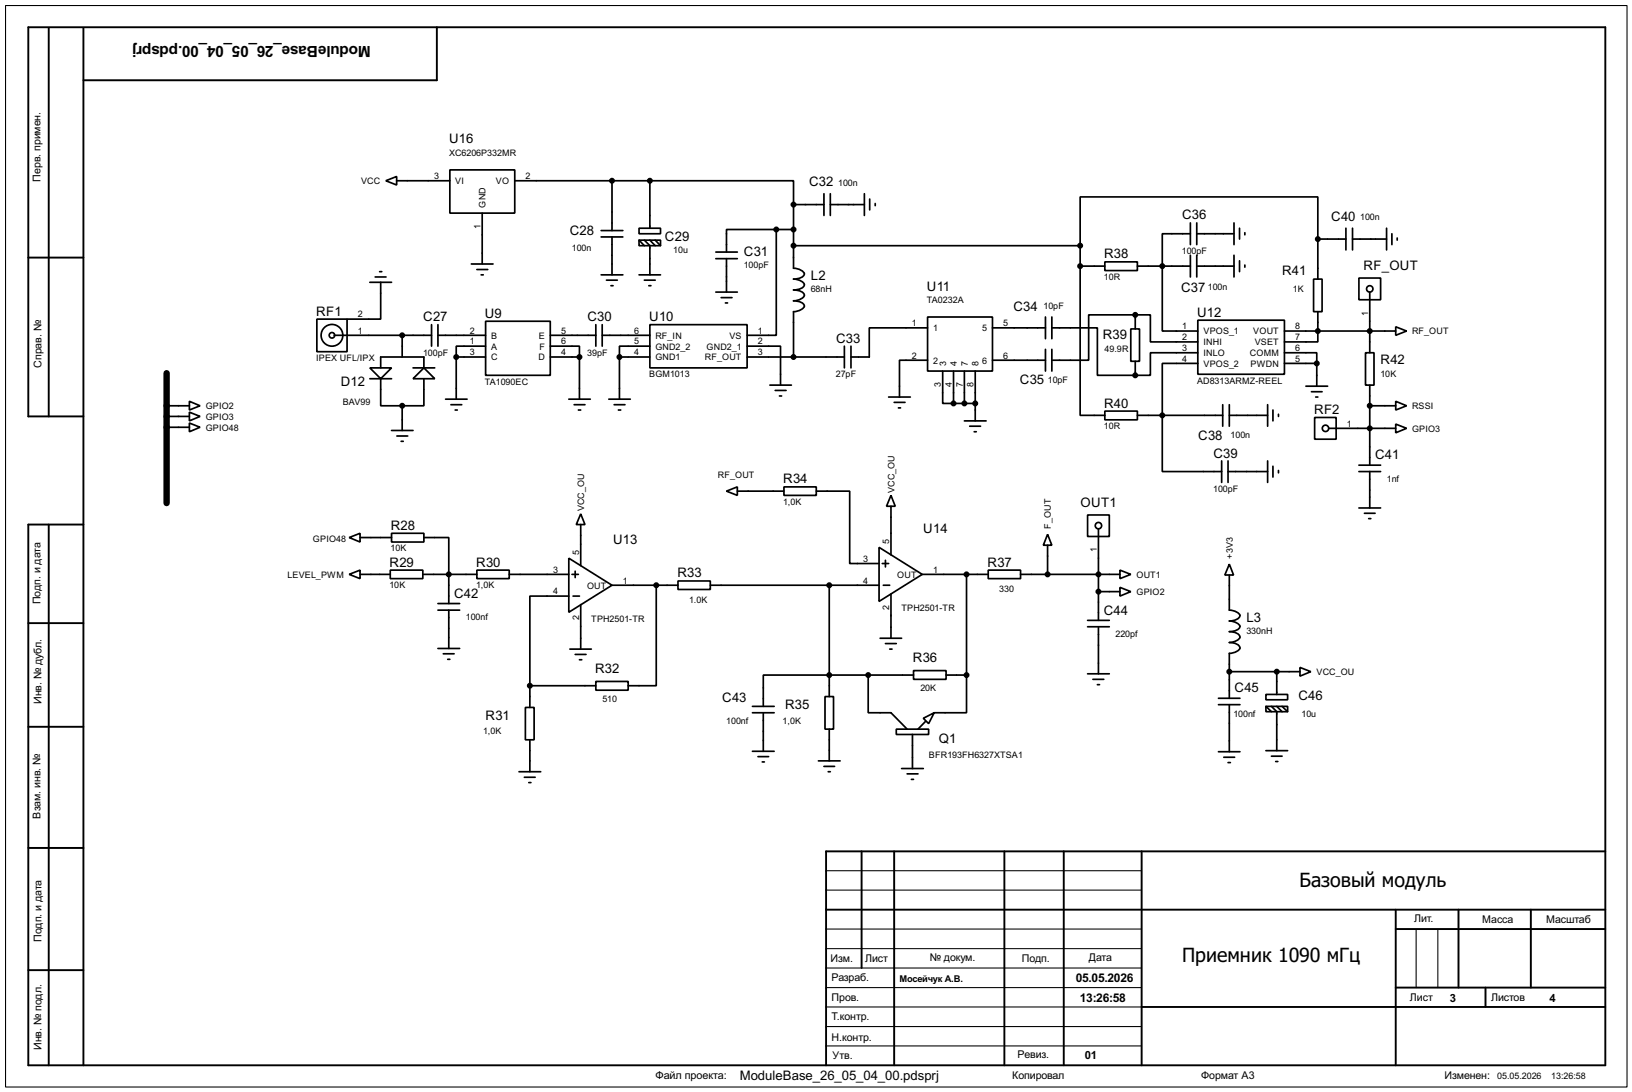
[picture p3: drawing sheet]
<svg xmlns="http://www.w3.org/2000/svg" width="383mm" height="256mm" viewBox="0 0 383 256" stroke-linecap="round" stroke-linejoin="round" font-family="sans-serif">
<path d="M1.3 1.3h381v254h-381zM194.1 218.2h74.2M194.1 209.1h74.2M194.1 204.5h74.2M332.8 218.2v13.8M337.9 218.2v13.8M194.1 222.8h74.2M194.1 232h74.2M194.1 236.5h74.2M194.1 227.4h74.2M194.1 241.1h74.2M194.1 245.7h74.2" fill="none" stroke="#000" stroke-width=".25"/>
<g fill="none" stroke="#000" stroke-width=".45">
<path d="M11.5 6.7v91.1M19.6 6.7v243.5M102.7 6.4v12.5h-83.1M6.7 60.5h12.9M19.6 97.8h-12.9v-91.4h370.5v243.8h-370.5v-127h12.9M11.5 123.2v127M6.7 146.4h12.9M6.7 170.7h12.9M6.7 199.2h12.9M202.5 200v27.4M210.1 200v50.2M236 200v50.2"/>
<path d="M250 200v50.2M268.3 200v50.2M377.2 200h-183.1v50.2M194.1 213.7h183.1M328 213.7v36.5M328 218.2h49.2M342.7 213.7v18.3M359.7 213.7v18.3M6.7 227.9h12.9M268.3 236.5h108.9M328 232h49.2M349.1 232v4.5"/>
</g>
<path d="M39.2 87.7v30.5" fill="none" stroke="#000" stroke-width="1.5"/>
<g fill="none" stroke="#000" stroke-width=".4">
<path d="M105.7 39.9h15.3v10.2h-15.3zM90.7 42.5l2.5-1v2zM93.2 42.5h12.5M113.3 50.1v11.9M121 42.5h31.7M141.3 55.7h5.1M141.3 54.2h5.1M143.8 42.5v11.7M143.8 55.7v8.9M150.2 53.6h5v1.3h-5zM150.2 56.4h5v1.3h-5zM150.2 56.4l1.2 1.3"/>
<path d="M151.4 56.4l1.3 1.3v6.9M152.7 42.5h33.8v5.6M152.7 42.5v11.1M152.7 56.4l1.3 1.3M154 56.4l1.2 1.3M168.2 59.2h5.1M182.4 53.9h-11.7v5.3M182.4 53.9v24.9h-6.8M182.4 53.9h4.1M186.5 48.1v14.9a2.7 2.7 0 0 1 2.5 1.3 2.31 2.31 0 0 1-2.5 1.3 2.61 2.61 0 0 1 2.5 1.3 2.31 2.31 0 0 1-2.5 1.2h.6a2.03 2.03 0 0 1 1.9 1.3 2.61 2.61 0 0 1-2.5 1.3h.6a2.03 2.03 0 0 1 1.9 1.2 2.7 2.7 0 0 1-2.5 1.3v10.7M186.5 57.7h67.3M186.5 48.1h7.1"/>
<path d="M193.6 45.5v5.1M195.1 48.1h8M195.1 45.5v5.1M203.1 45.5v5.1M204.4 46.8v2.5M205.7 47.8v.5M253.8 57.7v4.8M279.7 54.9h-6.6v22.9h8.4M279.7 52.4v5.1M279.7 60v5.1M281.2 54.9h8.8M281.2 52.4v5.1"/>
<path d="M281.2 60v5.1M290 52.4v5.1M290 60v5.1M291.3 53.6v2.6M292.5 54.7v.5M309.7 56.2v-9.9h-55.9v11.4M309.7 56.2v9.4M309.7 56.2h6.6M316.3 53.6v5.1M317.8 56.2h8M317.8 53.6v5.1M325.8 53.6v5.1"/>
<path d="M327.1 54.9v2.6M328.3 55.9v.5M74.5 75h7.1v7.6h-7.1zM78.5 78.8h22.9M86.9 66.3h5.1M88.2 65.1h2.5M89.2 63.8h.5M89.5 66.3v8.7h-7.9M94.5 78.8v5.1M101.4 76.3v5M102.9 78.8h11.2M102.9 76.3v5"/>
<path d="M110.8 62h5.1M112.1 63.3h2.5M113.1 64.6h.5M114.1 75.5h15.2v12.7h-15.2zM129.3 78.8h10.7M140 76.3v5M141.3 64.6h5.1M141.5 78.8h11.2M141.5 76.3v5M142.5 65.8h2.6M143.6 67.1h.5M150.2 64.6h5"/>
<path d="M151.4 65.8h2.6M152.5 67.1h.5M152.7 76.3h22.9v10.1h-22.9zM168.2 60.8h5.1M168.2 68.6h5.1M169.5 69.9h2.5M170.5 71.2h.5M170.7 60.8v7.8M218 74.5h15.2v12.7h-15.2zM218 77h-13.7v6.9h-4.3M233.2 77h12.5M245.7 74.5v5.1"/>
<path d="M247.2 77h10.7v11.2h8.9M247.2 74.5v5.1M253.8 62.5v35.1h5.8M253.8 62.5h5.8M259.6 61.5h7.7v2.1h-7.7zM265.7 77.3h2.1v7.6h-2.1zM266.8 74h3.5v6.3h11.2M266.8 74h-11v10.6h-8.6M266.8 74v3.3M267.3 62.5h12.4M281.2 62.5h8.8M281.5 75.2h20.3v12.7h-20.3z"/>
<path d="M291.3 61.3v2.5M292.5 62.3v.5M301.8 77.8h26.2M308.7 65.6h2v7.6h-2zM309.7 73.2v7.1h-7.9M319.3 65.3h5.1v5.1h-5.1zM321.9 68.6v14.3M328 76.8l2.5 1-2.5 1zM39.2 95.3h5.3M39.2 97.8h5.3M44.5 94.3l2.5 1-2.5 1zM44.5 99.4l2.5 1-2.5 1z"/>
<path d="M44.5 96.8l2.5 1-2.5 1.1zM86.9 86.4h5.1l-2.5 2.6zM86.9 89h5.1M89.5 89v6.3h5M89.5 86.4v-2.5h10.1v2.5M94.5 95.3v5.8M97.1 89l2.5-2.6 2.6 2.6zM97.1 86.4h5.1M99.6 89v6.3h-5.1M104.7 93.8h5.1M106 95.1h2.5M107 96.3h.5"/>
<path d="M107.2 83.9v9.9M107.2 83.9h6.9M114.1 81.3h-6.9v2.6M129.3 81.3h6.9v2.6M129.3 83.9h6.9M133.7 93.8h5M134.9 95.1h2.6M135.9 96.3h.6M136.2 83.9v9.9M143.1 93.8h5M144.3 95.1h2.6M145.3 96.3h.6"/>
<path d="M145.6 83.9h7.1M145.6 83.9v9.9M152.7 81.3h-7.1v2.6M175.6 81.3h7.8v9.2M175.6 83.9h22.8M180.9 90.5h5.1M182.2 91.7h2.5M183.2 93h.5M198.4 81.3v5.1M200 81.3v5.1M208.8 93.3h5.1M210.1 94.5h2.6"/>
<path d="M211.1 95.8h.5M218 84.6h-6.6v8.7M221.5 87.2v7.6h2.6M224.1 87.2v7.6M224.1 94.8h5.1M226.6 87.2v7.6M226.6 98.9h5.1M229.2 87.2v11.7M233.2 84.6h12.5M245.7 82.1v5.1M247.2 82.1v5.1M259.6 96.6h7.7v2h-7.7z"/>
<path d="M266.8 84.9v3.3M267.3 97.6h20M281.5 85.4h-8.4v25.4h14M281.5 82.9h-11.2v5.3h-3.5M287.3 95.1v5M288.9 97.6h9M288.9 95.1v5M297.9 95.1v5M299.1 96.3v2.6M300.4 97.3v.5M301.8 82.9h7.6v2.5M301.8 85.4h7.6"/>
<path d="M306.9 90.7h5.1M308.2 92h2.5M308.9 98.1h5.1v5.1h-5.1zM309.2 93.3h.5M309.4 85.4v5.3M320.9 82.9h2v7.6h-2zM321.9 90.5v18.8M321.9 95.3h6.1M328 94.3l2.5 1-2.5 1zM328 99.6l2.5 1-2.5 1.1zM39.2 100.4h5.3M92 101.1h5.1"/>
<path d="M93.3 102.4h2.5M94.3 103.7h.5M170.7 115.4l2.6-1v2zM173.3 115.4h10.9M184.2 114.4h7.6v2h-7.6zM191.8 115.4h7.9v17h6.9M209.4 116.4l1 2.5h-2.1zM209.4 118.9v11.5M227.9 100.1h2.5M228.9 101.4h.5M287.1 108.3v5M288.6 110.8h9.3"/>
<path d="M288.6 108.3v5M297.9 108.3v5M299.1 109.5v2.6M300.4 110.5v.6M312.2 100.6h15.8M319.3 110.8h5.1M319.3 109.3h5.1M319.3 119.3h5.1M321.9 110.8v8.5M82.1 134.9l2.5-1v2zM82.1 126.3l2.5-1v2zM84.6 134.9h7.1"/>
<path d="M84.6 126.3h7.4M91.7 133.9h7.7v2h-7.7zM92 125.3h7.6v2h-7.6zM99.4 134.9h12.7M99.6 126.3h5.9v15.5M112.1 133.9h7.6v2h-7.6zM119.7 134.9h14M133.7 131.1l10.1 6.4-10.1 6.3zM134.4 134.9h1.5M135.2 134.2v1.5M136.5 120.7l1 2.5h-2.1zM136.5 123.2v9.7"/>
<path d="M143.8 137.5h15.5M154.2 137.5v23.6h-6.6M159.3 136.5h7.6v2h-7.6zM166.9 137.5h39.7M194.9 137.5v26.1M206.6 128.6l10.1 6.3-10.1 6.4zM207.3 132.4h1.5M207.6 137.5h1.5M208.1 131.6v1.6M209.4 139.5v10.4M216.7 134.9h15.5M227.1 134.9v23.7"/>
<path d="M232.2 133.9h7.6v2h-7.6zM239.8 134.9h23.4M246.2 125.5l1 2.6h-2zM246.2 128.1v6.8M255.6 121h5.1v5h-5.1zM258.1 124.3v21.4M258.1 139h5.1M263.2 133.9l2.5 1-2.5 1zM263.2 138l2.5 1-2.5 1zM288.9 132.5l1 2.6h-2.1zM288.9 135.1v8.2a2.65 2.65 0 0 1 2.5 1.3 2.29 2.29 0 0 1-2.5 1.3 2.65 2.65 0 0 1 2.5 1.2 2.27 2.27 0 0 1-2.5 1.3 2.24 2.24 0 0 1 2.5 1.3 2.65 2.65 0 0 1-2.5 1.2 2.24 2.24 0 0 1 2.5 1.3 2.65 2.65 0 0 1-2.5 1.3v10.5M320.6 120.6h2.5"/>
<path d="M321.6 121.8h.5M102.9 143.3h5.1M102.9 141.8h5.1M102.9 152.3h5.1M104.2 153.6h2.5M105.2 154.9h.5M105.5 143.3v9M133.7 140h-9.2v21.1M133.9 152.5h5.1M134.7 140h1.5M135.2 153.7h2.5M136.2 155h.5"/>
<path d="M136.5 142v10.5M204 158.6v8.8h5.4l3.8 3.9M206.8 149.9h5.1M208.1 151.2h2.5M209.1 152.5h.5M214.7 157.5h7.6v2.1h-7.6zM214.7 158.6h-35.3v7.3M222.3 158.6h4.8M227.1 158.6v8.8h-7.6M255.6 147.2h5.1M255.6 145.7h5.1M255.6 158.3h5.1"/>
<path d="M256.8 159.6h2.6M258.1 147.2v11.1M288.9 157.8h16.6M300 157.8v5.3M305.5 156.8l2.5 1-2.5 1zM123.5 166.2h2v7.6h-2zM124.5 161.1v5.1M124.5 173.8v7.5M124.5 161.1h15.5M140 160.1h7.6v2h-7.6zM176.8 167.4h5.1M176.8 165.9h5.1"/>
<path d="M176.8 176.5h5.1M178.1 177.7h2.5M179.1 179h.5M179.4 167.4v9.1M192.3 178.7h5.1M193.9 163.6h2v7.7h-2zM194.9 171.3v7.4M210.6 171.3h7.6v1.2h-7.6zM214.4 172.5v8M217 168.7l2.5-1.3-1.3 2.6zM217.5 169.5l-1.8 1.8M257.9 160.8h.5"/>
<path d="M286.3 165.5h5.1M286.3 164h5.1M286.3 176.6h5.1M287.6 177.9h2.5M288.6 179.1h.5M288.9 165.5v11.1M297.5 163.1h5.1v1.3h-5.1zM297.5 165.9h5.1v1.3h-5.1zM297.5 165.9l1.3 1.3M297.5 176.3h5.1M298.8 165.9l1.2 1.3v9.1M298.8 177.6h2.5"/>
<path d="M299.8 178.9h.5M300 165.9l1.3 1.3M301.3 165.9l1.3 1.3M122 181.3h5.1M123.2 182.6h2.6M124.3 183.8h.5M193.6 180h2.5M194.6 181.3h.5M211.9 180.5h5.1M213.2 181.8h2.5M214.2 183.1h.5"/>
<circle cx="78" cy="78.8" r="2.55"/>
<circle cx="78" cy="78.8" r=".65"/>
<circle cx="321.8" cy="67.9" r=".75"/>
<circle cx="311.4" cy="100.6" r=".75"/>
<circle cx="258.1" cy="123.5" r=".75"/>
</g>
<g fill="#000" stroke="#000" stroke-width=".4">
<circle cx="143.8" cy="42.5" r=".5"/>
<circle cx="152.7" cy="42.5" r=".5"/>
<circle cx="182.4" cy="53.9" r=".5"/>
<circle cx="186.4" cy="57.7" r=".5"/>
<circle cx="186.4" cy="48.1" r=".5"/>
<circle cx="186.4" cy="53.9" r=".5"/>
<circle cx="253.8" cy="57.7" r=".5"/>
<circle cx="309.6" cy="56.2" r=".5"/>
<circle cx="94.5" cy="78.8" r=".5"/>
<circle cx="253.8" cy="62.5" r=".5"/>
<circle cx="266.7" cy="74" r=".5"/>
<circle cx="273.1" cy="62.5" r=".5"/>
<circle cx="309.6" cy="77.8" r=".5"/>
<circle cx="321.8" cy="77.8" r=".5"/>
<circle cx="94.5" cy="95.3" r=".5"/>
<circle cx="107.2" cy="83.9" r=".5"/>
<circle cx="136.1" cy="83.9" r=".5"/>
<circle cx="145.5" cy="83.9" r=".5"/>
<circle cx="186.4" cy="83.9" r=".5"/>
<circle cx="224" cy="94.8" r=".5"/>
<circle cx="226.6" cy="94.8" r=".5"/>
<circle cx="229.1" cy="94.8" r=".5"/>
<circle cx="266.7" cy="88.2" r=".5"/>
<circle cx="273.1" cy="97.6" r=".5"/>
<circle cx="309.4" cy="85.4" r=".5"/>
<circle cx="321.8" cy="95.3" r=".5"/>
<circle cx="321.8" cy="100.6" r=".5"/>
<circle cx="105.4" cy="134.9" r=".5"/>
<circle cx="154.2" cy="137.5" r=".5"/>
<circle cx="194.8" cy="137.5" r=".5"/>
<circle cx="227.1" cy="134.9" r=".5"/>
<circle cx="246.1" cy="134.9" r=".5"/>
<circle cx="258.1" cy="134.9" r=".5"/>
<circle cx="258.1" cy="139" r=".5"/>
<circle cx="194.8" cy="158.6" r=".5"/>
<circle cx="204" cy="158.6" r=".5"/>
<circle cx="227.1" cy="158.6" r=".5"/>
<circle cx="288.8" cy="157.8" r=".5"/>
<circle cx="300" cy="157.8" r=".5"/>
<circle cx="124.5" cy="161.1" r=".5"/>
</g>
<g font-size="5.6">
<text x="305.4" y="208.3">Базовый модуль</text>
<text x="277.8" y="226">Приемник 1090 мГц</text>
</g>
<text font-size="4.1" x="87.1" y="10.8" transform="rotate(-180 87.1 10.8)">ModuleBase_26_05_04_00.pdsprj</text>
<g font-size="3.5">
<text x="105.6" y="33.7">U16</text>
<text x="190.1" y="43.7">C32</text>
<text x="277.8" y="51.5">C36</text>
<text x="312.8" y="51.8">C40</text>
<text x="133.9" y="55.3">C28</text>
<text x="156.3" y="56.5">C29</text>
<text x="174.8" y="60.2">C31</text>
<text x="190.6" y="65.7">L2</text>
<text x="259.5" y="60.7">R38</text>
<text x="301.3" y="64.7">R41</text>
<text x="320.4" y="63.5">RF_OUT</text>
<text x="217.8" y="68.3">U11</text>
<text x="277.5" y="68.5">C37</text>
<text x="74.3" y="74.1">RF1</text>
<text x="99.5" y="75.5">C27</text>
<text x="113.9" y="74.7">U9</text>
<text x="138.1" y="75.5">C30</text>
<text x="152.6" y="75.5">U10</text>
<text x="238.2" y="73.2">C34</text>
<text x="281.3" y="74.4">U12</text>
<text x="196.5" y="80.5">C33</text>
<text x="259.1" y="79.7">R39</text>
<text x="324.4" y="85.6">R42</text>
<text x="80.1" y="90.6">D12</text>
<text x="239.7" y="90.2">C35</text>
<text x="259.5" y="95.8">R40</text>
<text x="308.8" y="97.3">RF2</text>
<text x="281.6" y="103.4">C38</text>
<text x="285.1" y="107.5">C39</text>
<text x="323.1" y="107.9">C41</text>
<text x="184.1" y="113.6">R34</text>
<text x="253.9" y="119.1">OUT1</text>
<text x="91.8" y="124.5">R28</text>
<text x="217" y="125.2">U14</text>
<text x="144.1" y="127.8">U13</text>
<text x="91.6" y="133.1">R29</text>
<text x="111.9" y="133.1">R30</text>
<text x="159.2" y="135.6">R33</text>
<text x="232.1" y="133.1">R37</text>
<text x="106.7" y="140.4">C42</text>
<text x="259.4" y="144.4">C44</text>
<text x="292.9" y="146">L3</text>
<text x="214.5" y="155.5">R36</text>
<text x="139.9" y="158">R32</text>
<text x="169.7" y="164.8">C43</text>
<text x="184.5" y="166.6">R35</text>
<text x="290.1" y="162.6">C45</text>
<text x="305.1" y="164.5">C46</text>
<text x="114.1" y="169.1">R31</text>
<text x="220.6" y="174.5">Q1</text>
<text x="173.8" y="253.6">ModuleBase_26_05_04_00.pdsprj</text>
</g>
<g font-size="3.2">
<text x="252.8" y="230.7">05.05.2026</text>
<text x="253.8" y="235.4">13:26:58</text>
</g>
<g font-size="3">
<text x="340.7" y="235.4">3</text>
<text x="364.1" y="235.4">4</text>
<text x="254.9" y="248.8">01</text>
</g>
<text font-size="2.9" x="154" y="253.5">Файл проекта:</text>
<g font-size="2.8">
<text x="9.5" y="42.7" transform="rotate(-90 9.5 42.7)">Перв. примен.</text>
<text x="9.7" y="86.4" transform="rotate(-90 9.7 86.4)">Справ. №</text>
<text x="9.5" y="142" transform="rotate(-90 9.5 142)">Подп. и дата</text>
<text x="9.7" y="165.4" transform="rotate(-90 9.7 165.4)">Инв. № дубл.</text>
<text x="9.5" y="192.3" transform="rotate(-90 9.5 192.3)">Взам. инв. №</text>
<text x="9.8" y="221.2" transform="rotate(-90 9.8 221.2)">Подп. и дата</text>
<text x="332.3" y="216.5">Лит.</text>
<text x="348.3" y="216.8">Масса</text>
<text x="363.3" y="216.8">Масштаб</text>
<text x="195.1" y="225.9">Изм.</text>
<text x="203.3" y="225.9">Лист</text>
<text x="218.5" y="225.7">№ докум.</text>
<text x="240.1" y="225.9">Подп.</text>
<text x="255.8" y="225.7">Дата</text>
<text x="195.4" y="230.5">Разраб.</text>
<text x="195.4" y="235.1">Пров.</text>
<text x="195.4" y="239.6">Т.контр.</text>
<text x="331.3" y="235.1">Лист</text>
<text x="350.3" y="235.1">Листов</text>
<text x="195.4" y="244.5">Н.контр.</text>
<text x="9.8" y="246.6" transform="rotate(-90 9.8 246.6)">Инв. № подл.</text>
<text x="195.6" y="248.8">Утв.</text>
<text x="239.1" y="248.5">Ревиз.</text>
<text x="237.8" y="253.5">Копировал</text>
<text x="282.2" y="253.5">Формат А3</text>
<text x="339.4" y="253.5">Изменен:</text>
</g>
<text font-size="2.5" x="211.4" y="230.6">Мосейчук А.В.</text>
<g font-size="2.4">
<text x="105.5" y="36.6">XC6206P332MR</text>
<text x="84.8" y="43.3">VCC</text>
<text x="102" y="42">3</text>
<text x="107" y="43.3">VI</text>
<text x="116.5" y="43.3">VO</text>
<text x="123.5" y="42">2</text>
<text x="197" y="43.7">100n</text>
<text x="112.9" y="53.7" transform="rotate(-90 112.9 53.7)">1</text>
<text x="114.1" y="48.8" transform="rotate(-90 114.1 48.8)">GND</text>
<text x="319.6" y="51.8">100n</text>
<text x="134.4" y="59">100n</text>
<text x="158.2" y="59.5">10u</text>
<text x="277.7" y="59.6">100pF</text>
<text x="174.8" y="63.1">100pF</text>
<text x="259.4" y="65.7">10R</text>
<text x="190.5" y="68.7">68nH</text>
<text x="217.8" y="71.2">TA0232A</text>
<text x="283.8" y="68">100n</text>
<text x="303.8" y="68.7">1K</text>
<text x="84.1" y="74.6">2</text>
<text x="214.3" y="76.6">1</text>
<text x="219.3" y="77.8">1</text>
<text x="230.8" y="77.8">5</text>
<text x="235.8" y="76.6">5</text>
<text x="245.2" y="72.6">10pF</text>
<text x="277.8" y="77.4">1</text>
<text x="304.3" y="77.4">8</text>
<text x="321.5" y="74.1" transform="rotate(-90 321.5 74.1)">1</text>
<text x="84.1" y="78.3">1</text>
<text x="99.4" y="83.5">100pF</text>
<text x="110.4" y="80.9">1</text>
<text x="110.4" y="78.3">2</text>
<text x="110.4" y="83.5">3</text>
<text x="115.4" y="82.1">A</text>
<text x="115.4" y="79.6">B</text>
<text x="126.6" y="79.6">E</text>
<text x="126.7" y="82.1">F</text>
<text x="131.9" y="78.3">5</text>
<text x="131.9" y="80.9">6</text>
<text x="131.9" y="83.5">4</text>
<text x="138" y="83.5">39pF</text>
<text x="149" y="78.3">6</text>
<text x="149" y="80.9">5</text>
<text x="149" y="83.5">4</text>
<text x="154" y="79.6">RF_IN</text>
<text x="154" y="82.1">GND2_2</text>
<text x="166" y="82.1">GND2_1</text>
<text x="171.4" y="79.6">VS</text>
<text x="178.1" y="78.3">1</text>
<text x="178.1" y="80.9">2</text>
<text x="178.1" y="83.5">3</text>
<text x="259.6" y="82.6">49.9R</text>
<text x="277.8" y="79.9">2</text>
<text x="277.8" y="82.5">3</text>
<text x="282.8" y="78.6">VPOS_1</text>
<text x="282.8" y="81.1">INHI</text>
<text x="282.8" y="83.6">INLO</text>
<text x="293.7" y="83.6">COMM</text>
<text x="294.5" y="78.6">VOUT</text>
<text x="294.8" y="81.1">VSET</text>
<text x="304.3" y="79.9">7</text>
<text x="304.3" y="82.5">6</text>
<text x="331.8" y="78.6">RF_OUT</text>
<text x="74.3" y="84.8">IPEX UFL/IPX</text>
<text x="115.4" y="84.7">C</text>
<text x="126.5" y="84.7">D</text>
<text x="152.5" y="88.6">BGM1013</text>
<text x="154" y="84.7">GND1</text>
<text x="165.6" y="84.7">RF_OUT</text>
<text x="196.4" y="88.6">27pF</text>
<text x="214.3" y="84.2">2</text>
<text x="219.3" y="85.4">2</text>
<text x="222.3" y="85.9" transform="rotate(-90 222.3 85.9)">3</text>
<text x="224.9" y="85.9" transform="rotate(-90 224.9 85.9)">4</text>
<text x="227.4" y="85.9" transform="rotate(-90 227.4 85.9)">7</text>
<text x="230" y="85.9" transform="rotate(-90 230 85.9)">8</text>
<text x="230.8" y="85.4">6</text>
<text x="235.8" y="84.2">6</text>
<text x="246.2" y="89.9">10pF</text>
<text x="277.8" y="85">4</text>
<text x="282.8" y="86.2">VPOS_2</text>
<text x="293.8" y="86.2">PWDN</text>
<text x="304.3" y="85">5</text>
<text x="324.4" y="88.5">10K</text>
<text x="80.5" y="95.1">BAV99</text>
<text x="113.9" y="90.4">TA1090EC</text>
<text x="221.1" y="90.9" transform="rotate(-90 221.1 90.9)">3</text>
<text x="223.7" y="90.9" transform="rotate(-90 223.7 90.9)">4</text>
<text x="226.2" y="90.8" transform="rotate(-90 226.2 90.8)">7</text>
<text x="228.7" y="90.9" transform="rotate(-90 228.7 90.9)">8</text>
<text x="281.3" y="90.1">AD8313ARMZ-REEL</text>
<text x="48.3" y="96.1">GPIO2</text>
<text x="48.3" y="101.2">GPIO48</text>
<text x="48.3" y="98.6">GPIO3</text>
<text x="259.4" y="100.8">10R</text>
<text x="316.5" y="100.2">1</text>
<text x="331.8" y="96.1">RSSI</text>
<text x="331.8" y="101.4">GPIO3</text>
<text x="289.2" y="102.8">100n</text>
<text x="168.7" y="112.4">RF_OUT</text>
<text x="325.9" y="113.1">1nf</text>
<text x="184" y="118.6">1,0K</text>
<text x="210.2" y="115.8" transform="rotate(-90 210.2 115.8)">VCC_OU</text>
<text x="285.1" y="115.5">100pF</text>
<text x="137.3" y="120.1" transform="rotate(-90 137.3 120.1)">VCC_OU</text>
<text x="246.9" y="124.2" transform="rotate(-90 246.9 124.2)">F_OUT</text>
<text x="73.5" y="127.3">GPIO48</text>
<text x="91.8" y="129.5">10K</text>
<text x="136.1" y="130.4" transform="rotate(-90 136.1 130.4)">5</text>
<text x="202.8" y="132">3</text>
<text x="209" y="127.8" transform="rotate(-90 209 127.8)">5</text>
<text x="257.7" y="129.7" transform="rotate(-90 257.7 129.7)">1</text>
<text x="289.7" y="131.2" transform="rotate(-90 289.7 131.2)">+3V3</text>
<text x="67.5" y="135.7">LEVEL_PWM</text>
<text x="130" y="134.5">3</text>
<text x="146.4" y="137.1">1</text>
<text x="202.8" y="137.1">4</text>
<text x="210.8" y="135.7">OUT</text>
<text x="219.3" y="134.5">1</text>
<text x="267" y="135.7">OUT1</text>
<text x="91.5" y="138.1">10K</text>
<text x="111.9" y="138.1">1,0K</text>
<text x="130" y="139.6">4</text>
<text x="137.9" y="138.3">OUT</text>
<text x="161.9" y="141.6">1.0K</text>
<text x="209" y="143.2" transform="rotate(-90 209 143.2)">2</text>
<text x="211.8" y="143.5">TPH2501-TR</text>
<text x="234.8" y="139.1">330</text>
<text x="267" y="139.8">GPIO2</text>
<text x="109.5" y="145.6">100nf</text>
<text x="136.1" y="145.7" transform="rotate(-90 136.1 145.7)">2</text>
<text x="138.9" y="146">TPH2501-TR</text>
<text x="262.1" y="149.6">220pf</text>
<text x="292.9" y="148.9">330nH</text>
<text x="309.3" y="158.6">VCC_OU</text>
<text x="141.6" y="164.8">510</text>
<text x="216.3" y="162.3">20K</text>
<text x="113.5" y="172.5">1,0K</text>
<text x="170.7" y="170">100nf</text>
<text x="183.9" y="170">1,0K</text>
<text x="289.8" y="168.3">100nf</text>
<text x="305.8" y="168.5">10u</text>
<text x="218.3" y="178.1">BFR193FH6327XTSA1</text>
<text x="351.8" y="253.3">05.05.2026</text>
<text x="364.5" y="253.3">13:26:58</text>
</g>
</svg>
